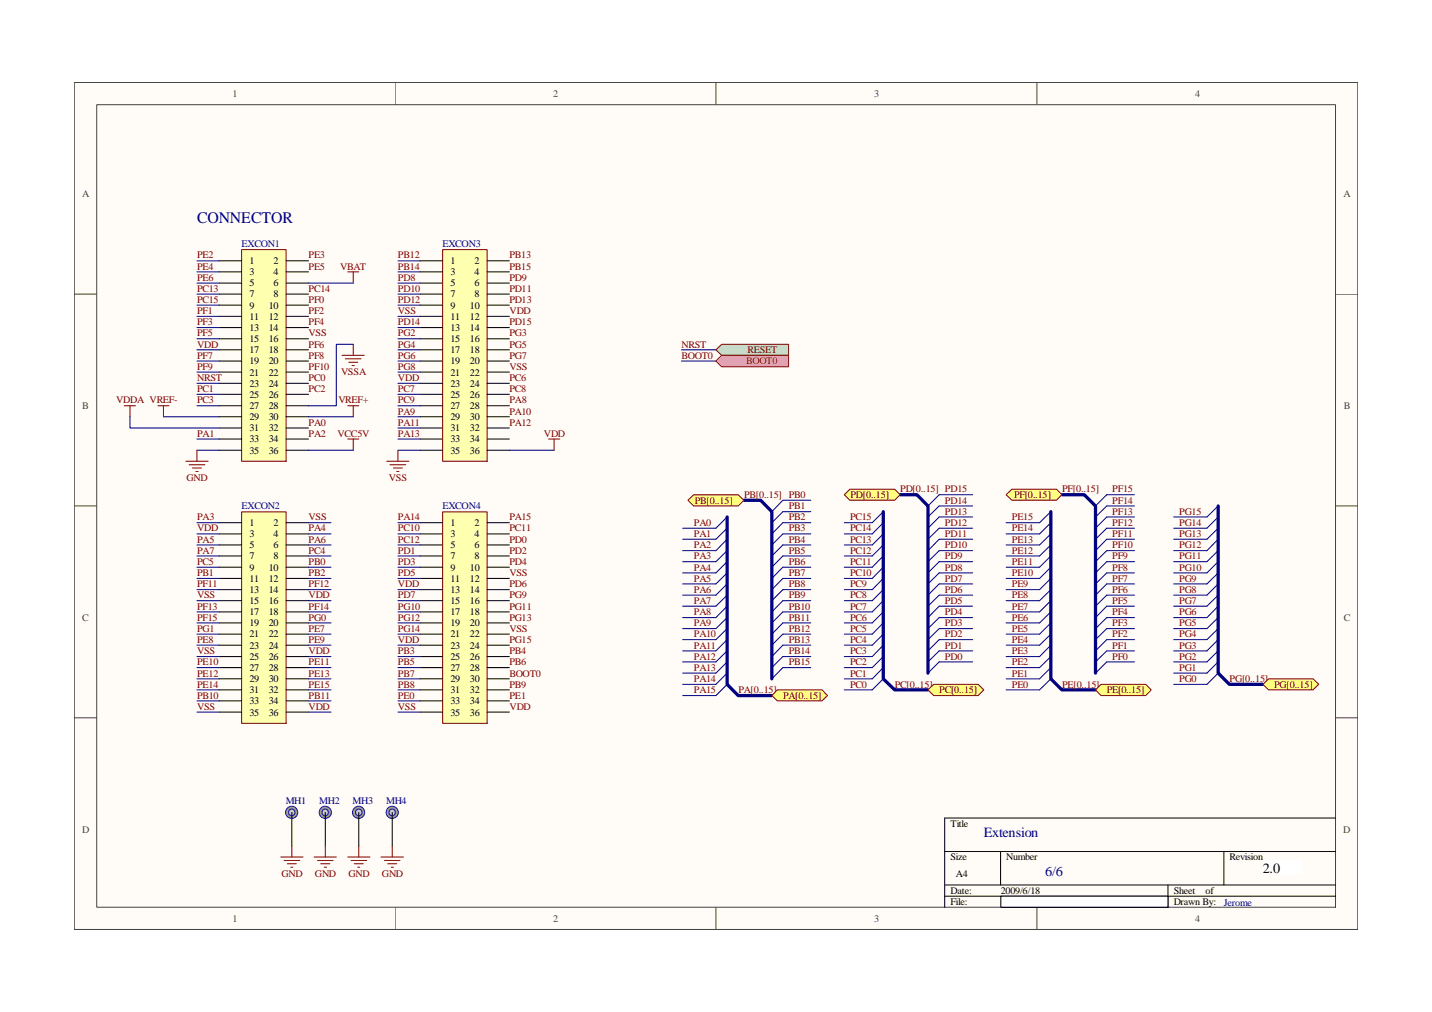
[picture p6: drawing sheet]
<svg xmlns="http://www.w3.org/2000/svg" width="297mm" height="210mm" viewBox="0 0 297 210" stroke-linecap="round" stroke-linejoin="round" font-family="sans-serif">
<path d="M15.4 17.1h266.2v175.7h-266.2z" fill="#fffcf8"/>
<path d="M15.4 17.1h266.2v175.7h-266.2z" fill="none" stroke="#404040" stroke-width=".21"/>
<path d="M20.1 21.8h256.9v166.4h-256.9z" fill="#fffcf8"/>
<g fill="none" stroke="#404040" stroke-width=".21">
<path d="M82 17.1v4.6M148.5 17.1v4.6M215.1 17.1v4.6M20.1 21.7h256.9v166.5h-256.9zM15.4 61h4.6M277 61h4.6M15.4 104.9h4.6M277 104.9h4.6M15.4 148.9h4.6M277 148.9h4.6M82 188.2v4.6M148.5 188.2v4.6"/>
<path d="M215.1 188.2v4.6"/>
</g>
<path d="M196 176.6h81M207.6 176.6v7M253.9 176.6v7M277 169.7h-81v18.5M196 183.6h81M196 185.9h81M242.3 183.6v4.6" fill="none" stroke="#000" stroke-width=".21"/>
<path d="M50.2 51.8h9.1v43.9h-9.1z" fill="#ffffb0"/>
<path d="M50.1 51.8h9.2v43.9h-9.2z" fill="none" stroke="#800000" stroke-width=".21"/>
<g fill="none" stroke="#000" stroke-width=".21">
<path d="M45.5 54.1h4.6M45.5 56.4h4.6M45.5 58.7h4.6M59.3 54.1h4.7M59.3 56.4h4.7M59.3 58.7h4.7M45.5 61h4.6M45.5 63.3h4.6M45.5 65.6h4.6M45.5 67.9h4.6M45.5 70.3h4.6M45.5 72.6h4.6"/>
<path d="M45.5 74.9h4.6M45.5 77.2h4.6M45.5 79.5h4.6M59.3 61h4.7M59.3 63.3h4.7M59.3 65.6h4.7M59.3 67.9h4.7M59.3 70.3h4.7M59.3 72.6h4.7M59.3 74.9h4.7M59.3 77.2h4.7M59.3 79.5h4.7"/>
<path d="M45.5 81.8h4.6M45.5 84.2h4.6M45.5 86.4h4.6M45.5 88.8h4.6M45.5 91.1h4.6M45.5 93.4h4.6M59.3 81.8h4.7M59.3 84.2h4.7M59.3 86.4h4.7M59.3 88.8h4.7M59.3 91.1h4.7M59.3 93.4h4.7"/>
</g>
<path d="M91.9 51.8h9.1v43.9h-9.1z" fill="#ffffb0"/>
<path d="M91.8 51.8h9.2v43.9h-9.2z" fill="none" stroke="#800000" stroke-width=".21"/>
<g fill="none" stroke="#000" stroke-width=".21">
<path d="M87.2 54.1h4.6M87.2 56.4h4.6M87.2 58.7h4.6M101 54.1h4.7M101 56.4h4.7M101 58.7h4.7M87.2 61h4.6M87.2 63.3h4.6M87.2 65.6h4.6M87.2 67.9h4.6M87.2 70.3h4.6M87.2 72.6h4.6"/>
<path d="M87.2 74.9h4.6M87.2 77.2h4.6M87.2 79.5h4.6M101 61h4.7M101 63.3h4.7M101 65.6h4.7M101 67.9h4.7M101 70.3h4.7M101 72.6h4.7M101 74.9h4.7M101 77.2h4.7M101 79.5h4.7"/>
<path d="M87.2 81.8h4.6M87.2 84.2h4.6M87.2 86.4h4.6M87.2 88.8h4.6M87.2 91.1h4.6M87.2 93.4h4.6M101 81.8h4.7M101 84.2h4.7M101 86.4h4.7M101 88.8h4.7M101 91.1h4.7M101 93.4h4.7"/>
</g>
<path d="M50.2 106.2h9.1v43.8h-9.1z" fill="#ffffb0"/>
<path d="M50.1 106.2h9.2v43.8h-9.2z" fill="none" stroke="#800000" stroke-width=".21"/>
<g fill="none" stroke="#000" stroke-width=".21">
<path d="M45.5 108.4h4.6M45.5 110.7h4.6M45.5 113h4.6M45.5 115.3h4.6M45.5 117.6h4.6M45.5 120h4.6M59.3 108.4h4.7M59.3 110.7h4.7M59.3 113h4.7M59.3 115.3h4.7M59.3 117.6h4.7M59.3 120h4.7"/>
<path d="M45.5 122.3h4.6M45.5 124.6h4.6M45.5 126.9h4.6M45.5 129.2h4.6M45.5 131.5h4.6M45.5 133.8h4.6M45.5 136.2h4.6M45.5 138.5h4.6M59.3 122.3h4.7M59.3 124.6h4.7M59.3 126.9h4.7M59.3 129.2h4.7"/>
<path d="M59.3 131.5h4.7M59.3 133.8h4.7M59.3 136.2h4.7M59.3 138.5h4.7M45.5 140.8h4.6M45.5 143.1h4.6M45.5 145.4h4.6M45.5 147.7h4.6M59.3 140.8h4.7M59.3 143.1h4.7M59.3 145.4h4.7M59.3 147.7h4.7"/>
</g>
<path d="M91.9 106.2h9.1v43.8h-9.1z" fill="#ffffb0"/>
<path d="M91.8 106.2h9.2v43.8h-9.2z" fill="none" stroke="#800000" stroke-width=".21"/>
<g fill="none" stroke="#000" stroke-width=".21">
<path d="M87.2 108.4h4.6M87.2 110.7h4.6M87.2 113h4.6M87.2 115.3h4.6M87.2 117.6h4.6M87.2 120h4.6M101 108.4h4.7M101 110.7h4.7M101 113h4.7M101 115.3h4.7M101 117.6h4.7M101 120h4.7"/>
<path d="M87.2 122.3h4.6M87.2 124.6h4.6M87.2 126.9h4.6M87.2 129.2h4.6M87.2 131.5h4.6M87.2 133.8h4.6M87.2 136.2h4.6M87.2 138.5h4.6M101 122.3h4.7M101 124.6h4.7M101 126.9h4.7M101 129.2h4.7"/>
<path d="M101 131.5h4.7M101 133.8h4.7M101 136.2h4.7M101 138.5h4.7M87.2 140.8h4.6M87.2 143.1h4.6M87.2 145.4h4.6M87.2 147.7h4.6M101 140.8h4.7M101 143.1h4.7M101 145.4h4.7M101 147.7h4.7"/>
</g>
<g fill="none" stroke="#000080" stroke-width=".21">
<path d="M40.8 54.1h4.7M40.8 56.4h4.7M40.8 58.7h4.7M82.5 54.1h4.7M82.5 56.4h4.7M82.5 58.7h4.7M40.8 61h4.7M40.8 63.3h4.7M40.8 65.6h4.7M40.8 67.9h4.7M40.8 70.3h4.7M40.8 72.6h4.7"/>
<path d="M40.8 74.9h4.7M40.8 77.2h4.7M40.8 79.5h4.7M82.5 61h4.7M82.5 63.3h4.7M82.5 65.6h4.7M82.5 67.9h4.7M82.5 70.3h4.7M82.5 72.6h4.7M82.5 74.9h4.7M82.5 77.2h4.7M82.5 79.5h4.7"/>
<path d="M33.9 86.4h11.6M40.8 81.8h4.7M40.8 84.2h4.7M40.8 91.1h4.7M40.8 93.4h4.7M82.5 81.8h4.7M82.5 84.2h4.7M82.5 91.1h4.7M82.5 86.4h4.7M82.5 93.4h4.7M82.5 88.8h4.7M40.8 120h4.7"/>
<path d="M40.8 117.6h4.7M40.8 115.3h4.7M40.8 113h4.7M40.8 108.4h4.7M40.8 110.7h4.7M64 120h4.7M64 117.6h4.7M64 115.3h4.7M64 113h4.7M64 108.4h4.7M64 110.7h4.7M82.5 120h4.7"/>
<path d="M82.5 117.6h4.7M82.5 115.3h4.7M82.5 113h4.7M82.5 108.4h4.7M82.5 110.7h4.7M150.8 116.5l-2.3 2.3h-6.9M150.8 118.8l-2.3 2.3h-6.9M150.8 107.2l-2.3 2.4h-6.9M150.8 109.6l-2.3 2.2h-6.9M150.8 111.8l-2.3 2.4h-6.9M150.8 114.2l-2.3 2.3h-6.9M175.1 120h5.8"/>
<path d="M175.1 117.6h5.8M175.1 115.3h5.8M175.1 113h5.8M175.1 108.4h5.8M40.8 138.5h4.7M40.8 136.2h4.7M40.8 133.8h4.7M40.8 131.5h4.7M40.8 129.2h4.7M40.8 126.9h4.7M40.8 124.6h4.7M40.8 122.3h4.7"/>
<path d="M64 138.5h4.7M64 136.2h4.7M64 133.8h4.7M64 131.5h4.7M64 129.2h4.7M64 126.9h4.7M64 124.6h4.7M64 122.3h4.7M82.5 138.5h4.7M82.5 136.2h4.7M82.5 133.8h4.7M82.5 131.5h4.7"/>
<path d="M82.5 129.2h4.7M82.5 126.9h4.7M82.5 124.6h4.7M82.5 122.3h4.7M150.8 121.1l-2.3 2.3h-6.9M150.8 123.4l-2.3 2.3h-6.9M150.8 132.7l-2.3 2.3h-6.9M150.8 135l-2.3 2.3h-6.9M150.8 128.1l-2.3 2.3h-6.9M150.8 130.4l-2.3 2.3h-6.9M150.8 137.3l-2.3 2.3h-6.9M150.8 125.7l-2.3 2.4h-6.9"/>
<path d="M175.1 138.5h5.8M175.1 136.2h5.8M175.1 133.8h5.8M175.1 131.5h5.8M175.1 129.2h5.8M175.1 126.9h5.8M175.1 124.6h5.8M175.1 122.3h5.8M40.8 145.4h4.7M40.8 143.1h4.7M40.8 140.8h4.7M40.8 147.7h4.7"/>
<path d="M64 145.4h4.7M64 143.1h4.7M64 140.8h4.7M64 147.7h4.7M82.5 145.4h4.7M82.5 143.1h4.7M82.5 140.8h4.7M82.5 147.7h4.7M141.6 141.9h6.9M150.8 141.9l-2.3 2.4h-6.9M175.1 143.1h5.8M175.1 140.8h5.8"/>
</g>
<path d="M150.8 107.2v34.7l2.3 2.4h7" fill="none" stroke="#000080" stroke-width=".68"/>
<path d="M161.2 143.1h9.3l1.2 1.2-1.2 1.1h-9.3l-1.1-1.1z" fill-rule="evenodd" fill="#ffff80"/>
<path d="M161.2 143.1h9.3l1.2 1.2-1.2 1.1h-9.3l-1.1-1.1z" fill="none" stroke="#800000" stroke-width=".21"/>
<g fill="none" stroke="#000080" stroke-width=".21">
<path d="M183.2 108.4l-2.3 2.3h-5.8M183.2 106.1l-2.3 2.3M183.2 110.7l-2.3 2.3M183.2 113l-2.3 2.3M183.2 115.3l-2.3 2.3M183.2 117.6l-2.3 2.4M183.2 120l-2.3 2.3M183.2 122.3l-2.3 2.3M183.2 124.6l-2.3 2.3M183.2 126.9l-2.3 2.3M183.2 129.2l-2.3 2.3M183.2 131.5l-2.3 2.3"/>
<path d="M183.2 133.8l-2.3 2.4M183.2 136.2l-2.3 2.3M183.2 140.8l-2.3 2.3"/>
</g>
<path d="M183.2 106.1v34.7l2.4 2.3h6.9" fill="none" stroke="#000080" stroke-width=".68"/>
<path d="M192.5 143.1l1.2-1.2h9.2l1.2 1.2-1.2 1.2h-9.2z" fill-rule="evenodd" fill="#ffff80"/>
<path d="M192.5 143.1l1.2-1.2h9.2l1.2 1.2-1.2 1.2h-9.2z" fill="none" stroke="#800000" stroke-width=".21"/>
<g fill="none" stroke="#000080" stroke-width=".21">
<path d="M162.4 106.1h5.8M168.2 110.7h-5.8l-2.3 2.3M168.2 108.4h-5.8l-2.3 2.3M168.2 103.8h-5.8l-2.3 2.3M168.2 115.3h-5.8l-2.3 2.3M168.2 113h-5.8l-2.3 2.3M168.2 120h-5.8l-2.3 2.3M168.2 117.6h-5.8l-2.3 2.4M168.2 126.9h-5.8l-2.3 2.3M168.2 124.6h-5.8l-2.3 2.3M168.2 122.3h-5.8l-2.3 2.3M168.2 136.2h-5.8l-2.3 2.3"/>
<path d="M168.2 131.5h-5.8l-2.3 2.3M168.2 138.5h-5.8l-2.3 2.3M168.2 129.2h-5.8l-2.3 2.3M168.2 133.8h-5.8l-2.3 2.4"/>
</g>
<path d="M154.3 103.8h3.5l2.3 2.3v34.7" fill="none" stroke="#000080" stroke-width=".68"/>
<path d="M142.7 103.8l1.2-1.2h9.2l1.2 1.2-1.2 1.1h-9.2z" fill-rule="evenodd" fill="#ffff80"/>
<path d="M142.7 103.8l1.2-1.2h9.2l1.2 1.2-1.2 1.1h-9.2z" fill="none" stroke="#800000" stroke-width=".21"/>
<g fill="none" stroke="#000080" stroke-width=".21">
<path d="M194.8 104.9h7M201.8 102.6h-7l-2.3 2.3M201.8 116.5h-7l-2.3 2.3M201.8 114.2h-7l-2.3 2.3M201.8 111.8h-7l-2.3 2.4M201.8 109.6h-7l-2.3 2.2M201.8 107.2h-7l-2.3 2.4M201.8 118.8h-7l-2.3 2.3M208.7 110.7h6.9M208.7 108.4h6.9M208.7 120h6.9M208.7 117.6h6.9"/>
<path d="M208.7 115.3h6.9M208.7 113h6.9M201.8 121.1h-7l-2.3 2.3M201.8 123.4h-7l-2.3 2.3M201.8 125.7h-7l-2.3 2.4M201.8 128.1h-7l-2.3 2.3M201.8 130.4h-7l-2.3 2.3M201.8 132.7h-7l-2.3 2.3M201.8 135h-7l-2.3 2.3M201.8 137.3h-7l-2.3 2.3M208.7 124.6h6.9M208.7 122.3h6.9"/>
<path d="M208.7 138.5h6.9M208.7 136.2h6.9M208.7 133.8h6.9M208.7 131.5h6.9M208.7 129.2h6.9M208.7 126.9h6.9M208.7 143.1h6.9M208.7 140.8h6.9"/>
</g>
<path d="M186.7 102.6h3.5l2.3 2.3v34.7" fill="none" stroke="#000080" stroke-width=".68"/>
<path d="M175.1 102.6l1.2-1.1h9.3l1.1 1.1-1.1 1.2h-9.3z" fill-rule="evenodd" fill="#ffff80"/>
<path d="M175.1 102.6l1.2-1.1h9.3l1.1 1.1-1.1 1.2h-9.3z" fill="none" stroke="#800000" stroke-width=".21"/>
<g fill="none" stroke="#000080" stroke-width=".21">
<path d="M218 106.1l-2.4 2.3M218 108.4l-2.4 2.3M218 110.7l-2.4 2.3M218 113l-2.4 2.3M218 115.3l-2.4 2.3M218 117.6l-2.4 2.4M218 120l-2.4 2.3M218 122.3l-2.4 2.3M218 124.6l-2.4 2.3M218 126.9l-2.4 2.3M218 129.2l-2.4 2.3M218 131.5l-2.4 2.3"/>
<path d="M218 133.8l-2.4 2.4M218 136.2l-2.4 2.3M218 140.8l-2.4 2.3"/>
</g>
<path d="M218 106.1v34.7l2.3 2.3h6.9" fill="none" stroke="#000080" stroke-width=".68"/>
<path d="M227.2 143.1l1.2-1.2h9.3l1.1 1.2-1.1 1.2h-9.3z" fill-rule="evenodd" fill="#ffff80"/>
<path d="M227.2 143.1l1.2-1.2h9.3l1.1 1.2-1.1 1.2h-9.3z" fill="none" stroke="#800000" stroke-width=".21"/>
<g fill="none" stroke="#000080" stroke-width=".21">
<path d="M229.6 104.9h5.7M235.3 102.6h-5.7l-2.4 2.3M235.3 107.2h-5.7l-2.4 2.4M235.3 109.6h-5.7l-2.4 2.2M235.3 111.8h-5.7l-2.4 2.4M235.3 114.2h-5.7l-2.4 2.3M235.3 116.5h-5.7l-2.4 2.3M235.3 118.8h-5.7l-2.4 2.3M235.3 135h-5.7l-2.4 2.3M235.3 137.3h-5.7l-2.4 2.3M235.3 121.1h-5.7l-2.4 2.3M235.3 123.4h-5.7l-2.4 2.3"/>
<path d="M235.3 125.7h-5.7l-2.4 2.4M235.3 128.1h-5.7l-2.4 2.3M235.3 130.4h-5.7l-2.4 2.3M235.3 132.7h-5.7l-2.4 2.3"/>
</g>
<path d="M220.3 102.6h4.6l2.3 2.3v34.7" fill="none" stroke="#000080" stroke-width=".68"/>
<path d="M208.7 102.6l1.2-1.1h9.3l1.1 1.1-1.1 1.2h-9.3z" fill-rule="evenodd" fill="#ffff80"/>
<path d="M208.7 102.6l1.2-1.1h9.3l1.1 1.1-1.1 1.2h-9.3z" fill="none" stroke="#800000" stroke-width=".21"/>
<g fill="none" stroke="#000080" stroke-width=".21">
<path d="M162.4 106.1l-2.3 2.3M194.8 104.9l-2.3 2.3M229.6 104.9l-2.4 2.3M252.7 107.2l-2.3 2.4h-6.9M252.7 104.9l-2.3 2.3h-6.9M252.7 118.8l-2.3 2.3h-6.9M252.7 116.5l-2.3 2.3h-6.9M252.7 114.2l-2.3 2.3h-6.9M252.7 111.8l-2.3 2.4h-6.9M252.7 109.6l-2.3 2.2h-6.9M150.8 139.6l-2.3 2.3M183.2 138.5l-2.3 2.3"/>
<path d="M218 138.5l-2.4 2.3M243.5 139.6h6.9M252.7 139.6l-2.3 2.3h-6.9M252.7 121.1l-2.3 2.3h-6.9M252.7 135l-2.3 2.3h-6.9M252.7 132.7l-2.3 2.3h-6.9M252.7 130.4l-2.3 2.3h-6.9M252.7 128.1l-2.3 2.3h-6.9M252.7 125.7l-2.3 2.4h-6.9M252.7 123.4l-2.3 2.3h-6.9"/>
</g>
<path d="M252.7 104.9v34.7l2.3 2.3h7" fill="none" stroke="#000080" stroke-width=".68"/>
<path d="M262 141.9l1.1-1.1h9.3l1.2 1.1-1.2 1.2h-9.3z" fill-rule="evenodd" fill="#ffff80"/>
<path d="M262 141.9l1.1-1.1h9.3l1.2 1.1-1.2 1.2h-9.3z" fill="none" stroke="#800000" stroke-width=".21"/>
<path d="M252.7 137.3l-2.3 2.3" fill="none" stroke="#000080" stroke-width=".21"/>
<path d="M148.5 72.6l1.2-1.2h13.9v2.3h-13.9z" fill-rule="evenodd" fill="#aee9c3"/>
<path d="M148.5 72.6l1.2-1.2h13.9v2.3h-13.9z" fill="none" stroke="#800000" stroke-width=".21"/>
<path d="M149.7 73.7h13.9v2.4h-13.9l-1.2-1.2z" fill-rule="evenodd" fill="#ffa1d8"/>
<g fill="none" stroke="#800000" stroke-width=".21">
<path d="M72.1 56.4h2.3M73.3 56.4v2.3M70.9 73.7h4.7M71.6 74.4h3.3M72.3 75.1h1.9M73 75.8h.5M73.3 71.4v2.3M149.7 73.7h13.9v2.4h-13.9l-1.2-1.2zM25.8 84.2h2.3M27 84.2v2.2M32.8 84.2h2.2M33.9 84.2v2.2"/>
<path d="M38.6 95.7h4.6M39.2 96.4h3.3M39.9 97.1h1.9M40.6 97.8h.5M40.8 93.4v2.3M72.1 91.1h2.3M72.1 84.2h2.3M73.3 84.2v2.2M73.3 91.1v2.3M80.2 95.7h4.6M80.9 96.4h3.3M81.6 97.1h1.9"/>
<path d="M82.3 97.8h.5M82.5 93.4v2.3M113.8 91.1h2.3M114.9 91.1v2.3"/>
</g>
<path d="M64 58.7h9.3M73.3 71.4h-3.5v12.8h-5.8M141.3 74.9h7.2M141.3 72.6h7.2M27 86.4v2.4h18.5M64 86.4h9.3M64 93.4h9.3M105.7 93.4h9.2" fill="none" stroke="#000080" stroke-width=".21"/>
<circle cx="60.5" cy="168.5" r="1.26" fill="#9ea175"/>
<circle cx="60.5" cy="168.5" r="1.26" fill="none" stroke="#00f" stroke-width=".21"/>
<circle cx="60.5" cy="168.5" r=".68" fill="#c0c0c0"/>
<circle cx="60.5" cy="168.5" r=".68" fill="none" stroke="#00f" stroke-width=".21"/>
<path d="M60.5 168.5v7" fill="none" stroke="#000" stroke-width=".21"/>
<circle cx="67.5" cy="168.5" r="1.28" fill="#9ea175"/>
<circle cx="67.5" cy="168.5" r="1.28" fill="none" stroke="#00f" stroke-width=".21"/>
<circle cx="67.4" cy="168.5" r=".67" fill="#c0c0c0"/>
<circle cx="67.4" cy="168.5" r=".67" fill="none" stroke="#00f" stroke-width=".21"/>
<path d="M67.5 168.5v7" fill="none" stroke="#000" stroke-width=".21"/>
<circle cx="74.4" cy="168.5" r="1.26" fill="#9ea175"/>
<circle cx="74.4" cy="168.5" r="1.26" fill="none" stroke="#00f" stroke-width=".21"/>
<circle cx="74.4" cy="168.5" r=".69" fill="#c0c0c0"/>
<circle cx="74.4" cy="168.5" r=".69" fill="none" stroke="#00f" stroke-width=".21"/>
<path d="M74.4 168.5v7" fill="none" stroke="#000" stroke-width=".21"/>
<circle cx="81.4" cy="168.5" r="1.28" fill="#9ea175"/>
<circle cx="81.4" cy="168.5" r="1.28" fill="none" stroke="#00f" stroke-width=".21"/>
<circle cx="81.3" cy="168.5" r=".67" fill="#c0c0c0"/>
<circle cx="81.3" cy="168.5" r=".67" fill="none" stroke="#00f" stroke-width=".21"/>
<path d="M81.4 168.5v7" fill="none" stroke="#000" stroke-width=".21"/>
<g fill="none" stroke="#800000" stroke-width=".21">
<path d="M58.2 177.8h4.7M58.9 178.5h3.3M59.6 179.2h1.9M60.3 179.9h.4M60.5 175.5v2.3M65.1 177.8h4.7M65.9 178.5h3.2M66.5 179.2h1.9M67.3 179.9h.4M67.5 175.5v2.3M72.1 177.8h4.6M72.8 178.5h3.3"/>
<path d="M73.5 179.2h1.8M74.2 179.9h.4M74.4 175.5v2.3M79 177.8h4.7M79.8 178.5h3.2M80.4 179.2h1.9M81.1 179.9h.5M81.4 175.5v2.3"/>
</g>
<path d="M262 178.6h8v2.6h-8z" fill="#fff"/>
<path d="M262 178.5h8v2.7h-8z" fill="none" stroke="#fff" stroke-width=".21"/>
<path d="M207.6 185.9h34.7v2.3h-34.7z" fill="#fff"/>
<path d="M207.6 185.9h34.7v2.3h-34.7z" fill="none" stroke="#000" stroke-width=".21"/>
<text font-size="3.3" fill="#000080" x="40.9" y="46.4">CONNECTOR</text>
<g font-size="2.9" fill="#000080">
<text x="204.1" y="173.7">Extension</text>
<text x="216.8" y="181.8">6/6</text>
</g>
<text font-size="2.9" x="262" y="181">2.0</text>
<g font-size="2.1" fill="#404040">
<text x="48.2" y="20.1">1</text>
<text x="114.8" y="20.1">2</text>
<text x="181.4" y="20.1">3</text>
<text x="247.9" y="20.1">4</text>
<text x="17" y="40.9">A</text>
<text x="278.7" y="40.9">A</text>
<text x="17.1" y="84.8">B</text>
<text x="278.7" y="84.8">B</text>
<text x="17.1" y="128.7">C</text>
<text x="278.7" y="128.7">C</text>
<text x="17" y="172.7">D</text>
<text x="278.6" y="172.7">D</text>
<text x="48.2" y="191.2">1</text>
<text x="114.8" y="191.2">2</text>
<text x="181.4" y="191.2">3</text>
<text x="247.9" y="191.2">4</text>
</g>
<g font-size="2.1" fill="#800000">
<text x="40.9" y="53.6">PE2</text>
<text x="64" y="53.6">PE3</text>
<text x="82.5" y="53.6">PB12</text>
<text x="105.7" y="53.6">PB13</text>
<text x="40.9" y="55.9">PE4</text>
<text x="40.9" y="58.2">PE6</text>
<text x="64" y="55.9">PE5</text>
<text x="70.6" y="55.9">VBAT</text>
<text x="82.5" y="58.2">PD8</text>
<text x="82.5" y="55.9">PB14</text>
<text x="105.7" y="58.2">PD9</text>
<text x="105.7" y="55.9">PB15</text>
<text x="40.9" y="60.6">PC13</text>
<text x="40.9" y="62.9">PC15</text>
<text x="40.9" y="65.2">PF1</text>
<text x="64" y="60.6">PC14</text>
<text x="64" y="62.9">PF0</text>
<text x="64" y="65.2">PF2</text>
<text x="82.5" y="65.2">VSS</text>
<text x="82.5" y="62.9">PD12</text>
<text x="82.5" y="60.6">PD10</text>
<text x="105.7" y="65.2">VDD</text>
<text x="105.7" y="62.9">PD13</text>
<text x="105.7" y="60.6">PD11</text>
<text x="40.9" y="67.5">PF3</text>
<text x="40.9" y="69.8">PF5</text>
<text x="64" y="69.8">VSS</text>
<text x="64" y="67.5">PF4</text>
<text x="82.5" y="67.5">PD14</text>
<text x="82.5" y="69.8">PG2</text>
<text x="105.7" y="67.5">PD15</text>
<text x="105.7" y="69.8">PG3</text>
<text x="40.9" y="72.1">VDD</text>
<text x="40.9" y="76.8">PF9</text>
<text x="40.9" y="74.4">PF7</text>
<text x="64" y="72.1">PF6</text>
<text x="64" y="76.8">PF10</text>
<text x="64" y="74.4">PF8</text>
<text x="70.7" y="77.9">VSSA</text>
<text x="82.5" y="72.1">PG4</text>
<text x="82.5" y="74.4">PG6</text>
<text x="82.5" y="76.8">PG8</text>
<text x="105.7" y="72.1">PG5</text>
<text x="105.7" y="74.4">PG7</text>
<text x="105.7" y="76.8">VSS</text>
<text x="141.3" y="72.1">NRST</text>
<text x="141.3" y="74.4">BOOT0</text>
<text x="154.8" y="75.6">BOOT0</text>
<text x="155.1" y="73.3">RESET</text>
<text x="24.1" y="83.7">VDDA VREF-</text>
<text x="40.9" y="79">NRST</text>
<text x="40.9" y="81.4">PC1</text>
<text x="40.9" y="83.7">PC3</text>
<text x="64" y="79">PC0</text>
<text x="64" y="81.4">PC2</text>
<text x="70.2" y="83.7">VREF+</text>
<text x="82.5" y="83.7">PC9</text>
<text x="82.5" y="81.4">PC7</text>
<text x="82.5" y="79">VDD</text>
<text x="105.7" y="83.7">PA8</text>
<text x="105.7" y="81.4">PC8</text>
<text x="105.7" y="79">PC6</text>
<text x="64" y="88.3">PA0</text>
<text x="82.5" y="88.3">PA11</text>
<text x="82.5" y="86">PA9</text>
<text x="105.7" y="88.3">PA12</text>
<text x="105.7" y="86">PA10</text>
<text x="40.9" y="90.6">PA1</text>
<text x="64" y="90.6">PA2</text>
<text x="70" y="90.6">VCC5V</text>
<text x="82.5" y="90.6">PA13</text>
<text x="112.8" y="90.6">VDD</text>
<text x="38.7" y="99.8">GND</text>
<text x="80.7" y="99.8">VSS</text>
<text x="40.9" y="107.9">PA3</text>
<text x="64" y="107.9">VSS</text>
<text x="82.5" y="107.9">PA14</text>
<text x="105.7" y="107.9">PA15</text>
<text x="144.1" y="104.5">PB[0..15]</text>
<text x="154.3" y="103.3">PB[0..15] PB0</text>
<text x="163.6" y="105.6">PB1</text>
<text x="163.6" y="107.9">PB2</text>
<text x="176.3" y="107.9">PC15</text>
<text x="176.4" y="103.3">PD[0..15]</text>
<text x="186.7" y="102.2">PD[0..15] PD15</text>
<text x="196" y="106.8">PD13</text>
<text x="196" y="104.5">PD14</text>
<text x="209.9" y="107.9">PE15</text>
<text x="210.4" y="103.3">PF[0..15]</text>
<text x="220.3" y="102.2">PF[0..15]</text>
<text x="230.7" y="104.5">PF14</text>
<text x="230.7" y="102.2">PF15</text>
<text x="230.7" y="106.8">PF13</text>
<text x="244.6" y="106.8">PG15</text>
<text x="40.9" y="110.2">VDD</text>
<text x="40.9" y="112.6">PA5</text>
<text x="64" y="110.2">PA4</text>
<text x="64" y="112.6">PA6</text>
<text x="82.5" y="112.6">PC12</text>
<text x="82.5" y="110.2">PC10</text>
<text x="105.7" y="112.6">PD0</text>
<text x="105.7" y="110.2">PC11</text>
<text x="143.9" y="109.1">PA0</text>
<text x="143.9" y="111.4">PA1</text>
<text x="143.9" y="113.7">PA2</text>
<text x="163.6" y="110.2">PB3</text>
<text x="163.6" y="112.6">PB4</text>
<text x="176.3" y="112.6">PC13</text>
<text x="176.3" y="110.2">PC14</text>
<text x="196" y="113.7">PD10</text>
<text x="196" y="111.4">PD11</text>
<text x="196" y="109.1">PD12</text>
<text x="209.9" y="110.2">PE14</text>
<text x="209.9" y="112.6">PE13</text>
<text x="230.7" y="111.4">PF11</text>
<text x="230.7" y="113.7">PF10</text>
<text x="230.7" y="109.1">PF12</text>
<text x="244.6" y="109.1">PG14</text>
<text x="244.6" y="113.7">PG12</text>
<text x="244.6" y="111.4">PG13</text>
<text x="40.9" y="114.9">PA7</text>
<text x="40.9" y="117.2">PC5</text>
<text x="40.9" y="119.5">PB1</text>
<text x="64" y="114.9">PC4</text>
<text x="64" y="117.2">PB0</text>
<text x="64" y="119.5">PB2</text>
<text x="82.5" y="119.5">PD5</text>
<text x="82.5" y="117.2">PD3</text>
<text x="82.5" y="114.9">PD1</text>
<text x="105.7" y="117.2">PD4</text>
<text x="105.7" y="114.9">PD2</text>
<text x="105.7" y="119.5">VSS</text>
<text x="143.9" y="118.4">PA4</text>
<text x="143.9" y="116">PA3</text>
<text x="163.6" y="114.9">PB5</text>
<text x="163.6" y="117.2">PB6</text>
<text x="163.6" y="119.5">PB7</text>
<text x="176.3" y="119.5">PC10</text>
<text x="176.3" y="117.2">PC11</text>
<text x="176.3" y="114.9">PC12</text>
<text x="196" y="118.4">PD8</text>
<text x="196" y="116">PD9</text>
<text x="209.9" y="117.2">PE11</text>
<text x="209.9" y="119.5">PE10</text>
<text x="209.9" y="114.9">PE12</text>
<text x="230.7" y="116">PF9</text>
<text x="230.7" y="118.4">PF8</text>
<text x="244.6" y="116">PG11</text>
<text x="244.6" y="118.4">PG10</text>
<text x="40.9" y="124.1">VSS</text>
<text x="40.9" y="121.8">PF11</text>
<text x="64" y="124.1">VDD</text>
<text x="64" y="121.8">PF12</text>
<text x="82.5" y="124.1">PD7</text>
<text x="82.5" y="121.8">VDD</text>
<text x="105.7" y="121.8">PD6</text>
<text x="105.7" y="124.1">PG9</text>
<text x="143.9" y="120.7">PA5</text>
<text x="143.9" y="123">PA6</text>
<text x="143.9" y="125.3">PA7</text>
<text x="163.6" y="121.8">PB8</text>
<text x="163.6" y="124.1">PB9</text>
<text x="176.3" y="124.1">PC8</text>
<text x="176.3" y="121.8">PC9</text>
<text x="196" y="125.3">PD5</text>
<text x="196" y="123">PD6</text>
<text x="196" y="120.7">PD7</text>
<text x="209.9" y="121.8">PE9</text>
<text x="209.9" y="124.1">PE8</text>
<text x="230.7" y="125.3">PF5</text>
<text x="230.7" y="123">PF6</text>
<text x="230.7" y="120.7">PF7</text>
<text x="244.6" y="120.7">PG9</text>
<text x="244.6" y="123">PG8</text>
<text x="244.6" y="125.3">PG7</text>
<text x="40.9" y="131.1">PG1</text>
<text x="40.9" y="128.8">PF15</text>
<text x="40.9" y="126.4">PF13</text>
<text x="64" y="131.1">PE7</text>
<text x="64" y="128.8">PG0</text>
<text x="64" y="126.4">PF14</text>
<text x="82.5" y="131.1">PG14</text>
<text x="82.5" y="128.8">PG12</text>
<text x="82.5" y="126.4">PG10</text>
<text x="105.7" y="128.8">PG13</text>
<text x="105.7" y="126.4">PG11</text>
<text x="105.7" y="131.1">VSS</text>
<text x="143.9" y="129.9">PA9</text>
<text x="143.9" y="127.6">PA8</text>
<text x="163.6" y="131.1">PB12</text>
<text x="163.6" y="126.4">PB10</text>
<text x="163.6" y="128.8">PB11</text>
<text x="176.3" y="131.1">PC5</text>
<text x="176.3" y="128.8">PC6</text>
<text x="176.3" y="126.4">PC7</text>
<text x="196" y="129.9">PD3</text>
<text x="196" y="127.6">PD4</text>
<text x="209.9" y="131.1">PE5</text>
<text x="209.9" y="128.8">PE6</text>
<text x="209.9" y="126.4">PE7</text>
<text x="230.7" y="129.9">PF3</text>
<text x="230.7" y="127.6">PF4</text>
<text x="244.6" y="129.9">PG5</text>
<text x="244.6" y="127.6">PG6</text>
<text x="40.9" y="133.4">PE8</text>
<text x="40.9" y="135.7">VSS</text>
<text x="64" y="135.7">VDD</text>
<text x="64" y="133.4">PE9</text>
<text x="82.5" y="135.7">PB3</text>
<text x="82.5" y="133.4">VDD</text>
<text x="105.7" y="135.7">PB4</text>
<text x="105.7" y="133.4">PG15</text>
<text x="143.9" y="134.6">PA11</text>
<text x="143.9" y="136.9">PA12</text>
<text x="143.9" y="132.2">PA10</text>
<text x="163.6" y="133.4">PB13</text>
<text x="163.6" y="135.7">PB14</text>
<text x="176.3" y="135.7">PC3</text>
<text x="176.3" y="133.4">PC4</text>
<text x="196" y="136.9">PD0</text>
<text x="196" y="134.6">PD1</text>
<text x="196" y="132.2">PD2</text>
<text x="209.9" y="135.7">PE3</text>
<text x="209.9" y="133.4">PE4</text>
<text x="230.7" y="136.9">PF0</text>
<text x="230.7" y="134.6">PF1</text>
<text x="230.7" y="132.2">PF2</text>
<text x="244.6" y="136.9">PG2</text>
<text x="244.6" y="134.6">PG3</text>
<text x="244.6" y="132.2">PG4</text>
<text x="40.9" y="138">PE10</text>
<text x="40.9" y="140.3">PE12</text>
<text x="40.9" y="142.7">PE14</text>
<text x="64" y="138">PE11</text>
<text x="64" y="140.3">PE13</text>
<text x="64" y="142.7">PE15</text>
<text x="82.5" y="142.7">PB8</text>
<text x="82.5" y="140.3">PB7</text>
<text x="82.5" y="138">PB5</text>
<text x="105.7" y="142.7">PB9</text>
<text x="105.7" y="138">PB6</text>
<text x="105.7" y="140.3">BOOT0</text>
<text x="143.9" y="143.8">PA15</text>
<text x="143.9" y="139.1">PA13</text>
<text x="143.9" y="141.5">PA14</text>
<text x="153.2" y="143.8">PA[0..15]</text>
<text x="163.6" y="138">PB15</text>
<text x="176.3" y="140.3">PC1</text>
<text x="176.3" y="138">PC2</text>
<text x="176.3" y="142.7">PC0</text>
<text x="185.6" y="142.7">PC[0..15]</text>
<text x="194.8" y="143.8">PC[0..15]</text>
<text x="209.9" y="142.7">PE0</text>
<text x="209.9" y="140.3">PE1</text>
<text x="209.9" y="138">PE2</text>
<text x="220.3" y="142.7">PE[0..15]</text>
<text x="229.6" y="143.8">PE[0..15]</text>
<text x="244.6" y="141.5">PG0</text>
<text x="244.6" y="139.1">PG1</text>
<text x="255.1" y="141.5">PG[0..15]</text>
<text x="264.3" y="142.7">PG[0..15]</text>
<text x="40.9" y="144.9">PB10</text>
<text x="40.9" y="147.3">VSS</text>
<text x="64" y="147.3">VDD</text>
<text x="64" y="144.9">PB11</text>
<text x="82.5" y="147.3">VSS</text>
<text x="82.5" y="144.9">PE0</text>
<text x="105.7" y="147.3">VDD</text>
<text x="105.7" y="144.9">PE1</text>
<text x="162.4" y="144.9">PA[0..15]</text>
<text x="58.4" y="181.9">GND</text>
<text x="65.3" y="181.9">GND</text>
<text x="72.3" y="181.9">GND</text>
<text x="79.2" y="181.9">GND</text>
</g>
<g font-size="2.1" fill="#000080">
<text x="50.1" y="51.3">EXCON1</text>
<text x="91.8" y="51.3">EXCON3</text>
<text x="50.1" y="105.6">EXCON2</text>
<text x="91.8" y="105.6">EXCON4</text>
<text x="59.3" y="166.8">MH1</text>
<text x="66.2" y="166.8">MH2</text>
<text x="73.1" y="166.8">MH3</text>
<text x="80.1" y="166.8">MH4</text>
<text x="253.9" y="188">Jerome</text>
</g>
<g font-size="2.1">
<text x="51.7" y="54.8">1</text>
<text x="51.7" y="57.1">3</text>
<text x="51.7" y="59.4">5</text>
<text x="56.8" y="54.8">2</text>
<text x="56.8" y="57.1">4</text>
<text x="56.8" y="59.4">6</text>
<text x="93.4" y="54.8">1</text>
<text x="93.4" y="57.1">3</text>
<text x="93.4" y="59.4">5</text>
<text x="98.4" y="54.8">2</text>
<text x="98.4" y="57.1">4</text>
<text x="98.4" y="59.4">6</text>
<text x="51.7" y="61.7">7</text>
<text x="51.7" y="64">9</text>
<text x="55.8" y="64">10</text>
<text x="56.8" y="61.7">8</text>
<text x="93.4" y="61.7">7</text>
<text x="93.4" y="64">9</text>
<text x="97.4" y="64">10</text>
<text x="98.4" y="61.7">8</text>
<text x="51.7" y="66.3">11</text>
<text x="51.7" y="68.7">13</text>
<text x="51.7" y="71">15</text>
<text x="55.8" y="66.3">12</text>
<text x="55.8" y="68.7">14</text>
<text x="55.8" y="71">16</text>
<text x="93.4" y="66.3">11</text>
<text x="93.4" y="68.7">13</text>
<text x="93.4" y="71">15</text>
<text x="97.4" y="66.3">12</text>
<text x="97.4" y="68.7">14</text>
<text x="97.4" y="71">16</text>
<text x="51.7" y="73.3">17</text>
<text x="51.7" y="75.6">19</text>
<text x="51.7" y="77.9">21</text>
<text x="55.8" y="73.3">18</text>
<text x="55.8" y="75.6">20</text>
<text x="55.8" y="77.9">22</text>
<text x="93.4" y="73.3">17</text>
<text x="93.4" y="75.6">19</text>
<text x="93.4" y="77.9">21</text>
<text x="97.4" y="73.3">18</text>
<text x="97.4" y="75.6">20</text>
<text x="97.4" y="77.9">22</text>
<text x="51.7" y="80.2">23</text>
<text x="51.7" y="82.5">25</text>
<text x="55.8" y="80.2">24</text>
<text x="55.8" y="82.5">26</text>
<text x="93.4" y="80.2">23</text>
<text x="93.4" y="82.5">25</text>
<text x="97.4" y="80.2">24</text>
<text x="97.4" y="82.5">26</text>
<text x="51.7" y="84.8">27</text>
<text x="51.7" y="87.1">29</text>
<text x="51.7" y="89.5">31</text>
<text x="55.8" y="84.8">28</text>
<text x="55.8" y="87.1">30</text>
<text x="55.8" y="89.5">32</text>
<text x="93.4" y="84.8">27</text>
<text x="93.4" y="87.1">29</text>
<text x="93.4" y="89.5">31</text>
<text x="97.4" y="84.8">28</text>
<text x="97.4" y="87.1">30</text>
<text x="97.4" y="89.5">32</text>
<text x="51.7" y="91.7">33</text>
<text x="51.7" y="94.1">35</text>
<text x="55.8" y="91.7">34</text>
<text x="55.8" y="94.1">36</text>
<text x="93.4" y="91.7">33</text>
<text x="93.4" y="94.1">35</text>
<text x="97.4" y="91.7">34</text>
<text x="97.4" y="94.1">36</text>
<text x="51.7" y="109.1">1</text>
<text x="51.7" y="111.4">3</text>
<text x="51.7" y="113.7">5</text>
<text x="56.8" y="109.1">2</text>
<text x="56.8" y="111.4">4</text>
<text x="56.8" y="113.7">6</text>
<text x="93.4" y="109.1">1</text>
<text x="93.4" y="111.4">3</text>
<text x="93.4" y="113.7">5</text>
<text x="98.4" y="109.1">2</text>
<text x="98.4" y="111.4">4</text>
<text x="98.4" y="113.7">6</text>
<text x="51.7" y="116">7</text>
<text x="51.7" y="118.4">9</text>
<text x="55.8" y="118.4">10</text>
<text x="56.8" y="116">8</text>
<text x="93.4" y="116">7</text>
<text x="93.4" y="118.4">9</text>
<text x="97.4" y="118.4">10</text>
<text x="98.4" y="116">8</text>
<text x="51.7" y="120.7">11</text>
<text x="51.7" y="123">13</text>
<text x="51.7" y="125.3">15</text>
<text x="55.8" y="120.7">12</text>
<text x="55.8" y="123">14</text>
<text x="55.8" y="125.3">16</text>
<text x="93.4" y="120.7">11</text>
<text x="93.4" y="123">13</text>
<text x="93.4" y="125.3">15</text>
<text x="97.4" y="120.7">12</text>
<text x="97.4" y="123">14</text>
<text x="97.4" y="125.3">16</text>
<text x="51.7" y="127.6">17</text>
<text x="51.7" y="129.9">19</text>
<text x="55.8" y="127.6">18</text>
<text x="55.8" y="129.9">20</text>
<text x="93.4" y="127.6">17</text>
<text x="93.4" y="129.9">19</text>
<text x="97.4" y="127.6">18</text>
<text x="97.4" y="129.9">20</text>
<text x="51.7" y="132.2">21</text>
<text x="51.7" y="134.6">23</text>
<text x="51.7" y="136.9">25</text>
<text x="55.8" y="132.2">22</text>
<text x="55.8" y="134.6">24</text>
<text x="55.8" y="136.9">26</text>
<text x="93.4" y="132.2">21</text>
<text x="93.4" y="134.6">23</text>
<text x="93.4" y="136.9">25</text>
<text x="97.4" y="132.2">22</text>
<text x="97.4" y="134.6">24</text>
<text x="97.4" y="136.9">26</text>
<text x="51.7" y="139.1">27</text>
<text x="51.7" y="141.5">29</text>
<text x="51.7" y="143.8">31</text>
<text x="55.8" y="139.1">28</text>
<text x="55.8" y="141.5">30</text>
<text x="55.8" y="143.8">32</text>
<text x="93.4" y="139.1">27</text>
<text x="93.4" y="141.5">29</text>
<text x="93.4" y="143.8">31</text>
<text x="97.4" y="139.1">28</text>
<text x="97.4" y="141.5">30</text>
<text x="97.4" y="143.8">32</text>
<text x="51.7" y="146.1">33</text>
<text x="51.7" y="148.4">35</text>
<text x="55.8" y="146.1">34</text>
<text x="55.8" y="148.4">36</text>
<text x="93.4" y="146.1">33</text>
<text x="93.4" y="148.4">35</text>
<text x="97.4" y="146.1">34</text>
<text x="97.4" y="148.4">36</text>
<text x="197.1" y="171.5">Title</text>
<text x="197.1" y="178.5">Size</text>
<text x="208.7" y="178.5">Number</text>
<text x="255.1" y="178.5">Revision</text>
<text x="197.1" y="185.4">Date:</text>
<text x="198.3" y="181.9">A4</text>
<text x="207.6" y="185.4">2009/6/18</text>
<text x="243.5" y="185.4">Sheet</text>
<text x="250.1" y="185.4">of</text>
<text x="197.1" y="187.7">File:</text>
<text x="207.6" y="187.7">D:\aplan\..\Extension.SchDoc</text>
<text x="243.5" y="187.7">Drawn By:</text>
</g>
</svg>
